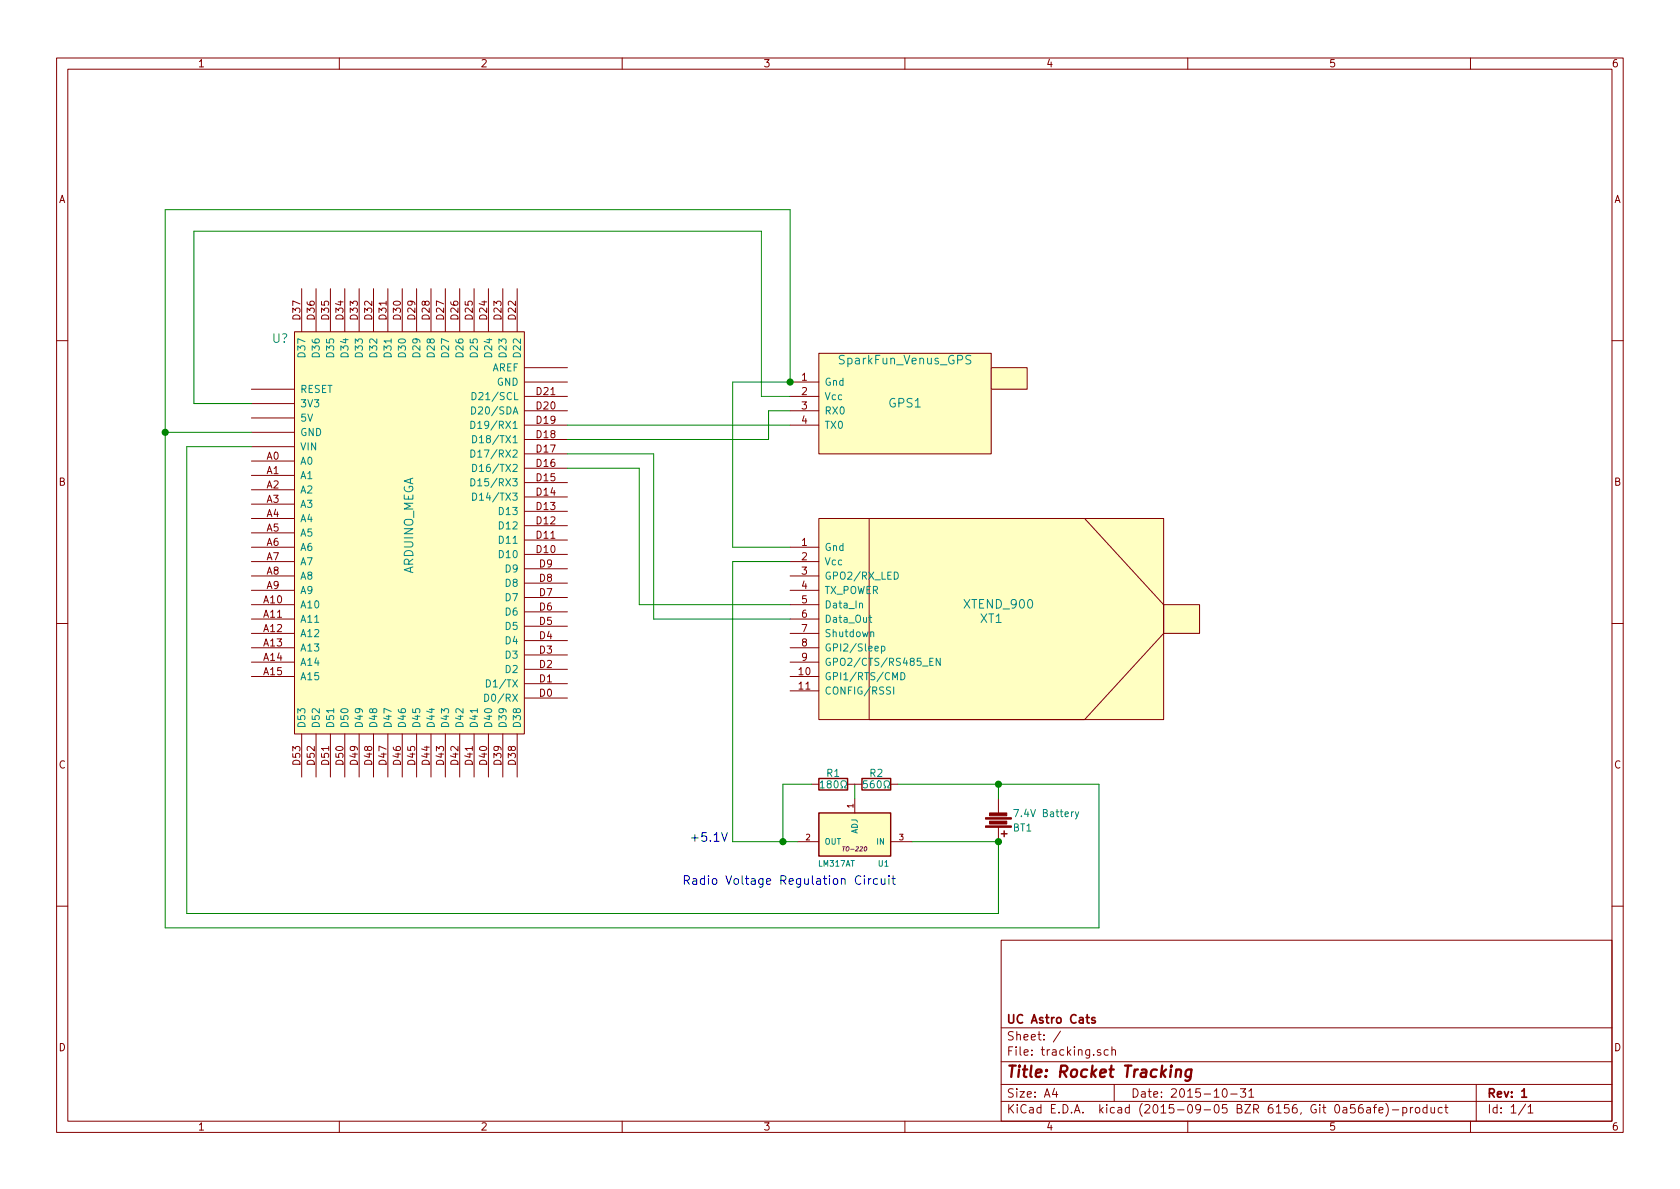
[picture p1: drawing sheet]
<svg xmlns="http://www.w3.org/2000/svg" width="297mm" height="210mm" viewBox="0 0 297 210" stroke-linecap="round" stroke-linejoin="round" font-family="sans-serif">
<g fill="none" stroke="#840000" stroke-width=".18">
<path d="M10 10.3h277v189.9h-277zM12 12.2h273v186.1h-273zM60 10.3v1.9M110 10.3v1.9M160 10.3v1.9M210 10.3v1.9M260 10.3v1.9M52.1 58.7h40.6v71.1h-40.6zM53.3 51v7.7M55.9 51v7.7M58.4 51v7.7M61 51v7.7"/>
<path d="M63.5 51v7.7M66 51v7.7M68.6 51v7.7M71.1 51v7.7M73.7 51v7.7M76.2 51v7.7M78.7 51v7.7M81.3 51v7.7M83.8 51v7.7M86.4 51v7.7M88.9 51v7.7M91.4 51v7.7"/>
<path d="M10 60.2h2M44.4 71.4h7.7M44.4 73.9h7.7M44.4 76.4h7.7M44.4 68.8h7.7M44.4 79h7.7M92.7 65h7.6M92.7 67.6h7.6M92.7 72.6h7.6M92.7 70.1h7.6M92.7 77.7h7.6M92.7 75.2h7.6"/>
<path d="M139.7 67.6h5.1M139.7 72.6h5.1M139.7 70.1h5.1M139.7 75.2h5.1M144.8 62.5h30.5v17.8h-30.5zM175.3 65h6.3v3.8h-6.3zM285 60.2h2M44.4 81.5h7.7M44.4 84.1h7.7M44.4 86.6h7.7M44.4 89.1h7.7M44.4 91.7h7.7"/>
<path d="M44.4 94.2h7.7M44.4 96.8h7.7M44.4 99.3h7.7M92.7 98h7.6M92.7 95.5h7.6M92.7 93h7.6M92.7 90.4h7.6M92.7 87.9h7.6M92.7 85.3h7.6M92.7 82.8h7.6M92.7 80.3h7.6M139.7 96.8h5.1"/>
<path d="M139.7 99.3h5.1M144.8 91.7h60.9v35.5h-60.9zM153.7 91.7h38.1l13.9 15.2v5.1l-13.9 15.2h-38.1zM10 110.3h2M44.4 101.8h7.7M44.4 104.4h7.7M44.4 106.9h7.7M44.4 109.5h7.7M44.4 112h7.7M44.4 114.5h7.7M44.4 117.1h7.7M44.4 119.6h7.7"/>
<path d="M92.7 118.4h7.6M92.7 115.8h7.6M92.7 113.3h7.6M92.7 110.7h7.6M92.7 108.2h7.6M92.7 105.7h7.6M92.7 103.1h7.6M92.7 100.6h7.6M139.7 101.8h5.1M139.7 104.4h5.1M139.7 106.9h5.1M139.7 109.5h5.1"/>
<path d="M139.7 112h5.1M139.7 114.5h5.1M139.7 117.1h5.1M139.7 119.6h5.1M205.7 106.9h6.4v5.1h-6.4zM285 110.3h2M53.3 129.8v7.6M55.9 129.8v7.6M58.4 129.8v7.6M61 129.8v7.6M63.5 129.8v7.6M66 129.8v7.6"/>
<path d="M68.6 129.8v7.6M71.1 129.8v7.6M73.7 129.8v7.6M76.2 129.8v7.6M78.7 129.8v7.6M81.3 129.8v7.6M83.8 129.8v7.6M86.4 129.8v7.6M88.9 129.8v7.6M91.4 129.8v7.6M92.7 123.4h7.6M92.7 120.9h7.6"/>
<path d="M139.7 122.2h5.1M143.5 138.7h1.3M149.9 138.7h2.5M157.5 138.7h1.2M141 148.8h3.8M151.1 141.2v2.6M157.5 148.8h3.8M176.5 141.2v2.6M176.5 146.3v2.5M10 160.2h2M177 166.3h108v32h-108zM285 160.2h2"/>
<path d="M60 198.3v1.9M110 198.3v1.9M160 198.3v1.9M177 194.8h108M177 191.8h108M177 187.8h108M177 181.8h108M186.4 192.5l-.3 1h.9M186.8 193v1M187.5 182.3l-1.3 2M194.6 185.7a.37 .37 0 0 0-.6 .1l.1 .2 .5 .2 .1 .1-.3 .3-.4-.1M195.9 185.7l-.4-.1-.3 .3 .1 .6 .2 .1 .4-.1"/>
<path d="M196.6 185.7l.2-.1 .4 .1v.9M196.6 185.1v1.5M197 191.8v3M210 198.3v1.9M216.3 192.7l.2-.2a.81 .81 0 0 1 .6 .6 .81 .81 0 0 1-.3 .8l-.2 .1a.79 .79 0 0 1-.3-1.3zM217.6 193.5h1.1M219.3 192.5h.9l-.5 .6 .5 .1v.7l-.2 .1-.7-.1M220.8 193l.4-.5v1.5M220.8 194h.9M239.5 195.3h-.7v.7l.2-.1 .5 .1 .1 .2-.1 .5-.2 .1-.5-.1M240.9 195.3a.59 .59 0 0 0-.7 .7l.1 .7 .2 .1 .5-.1v-.5l-.1-.2-.4-.1-.3 .3M241.7 195.9h.6v.9"/>
<path d="M242.3 196.2l-.5 .1-.2 .2 .2 .3 .5-.1M242.8 195.8h.6M243.4 195.3l-.4 .2v1.3M243.8 196.3l.7-.1v-.3l-.5-.1-.2 .2 .1 .7h.6M245 195.1a1.71 1.71 0 0 1 0 2.3M246.2 196.3h1.1M248 195.9l.5-.1 .2 .3-.1 .6h-.6M248 195.8v1.5M249.4 195.8v1M249.8 195.8l-.4 .3M250.3 196l.2-.2 .5 .2v.5l-.1 .2-.4 .1-.2-.1zM252.3 195.9l-.4-.1-.3 .3 .1 .6 .2 .1 .4-.1"/>
<path d="M252.3 195.3v1.5M253 195.8l.1 .9 .3 .1 .2-.1M253.6 195.8v1M255 195.9l-.4-.1-.3 .3 .1 .6 .2 .1 .4-.1M255.4 195.8h.6M255.7 195.3v1.3l.3 .2M260 198.3v1.9M261 191.8v6.5M269.7 195.2l-1.2 2M270.2 195.8l.4-.5v1.5M270.2 196.8h.8"/>
</g>
<path d="M193.6 180a.37 .37 0 0 0-.6 .1l.1 .3 .5 .1 .1 .1-.3 .3-.4-.1M269.1 194h.8" fill="none" stroke="#840000" stroke-width=".3"/>
<path d="M208 189.3a.52 .52 0 0 1 .8 .1l-.1 1M210.7 189.1l-.2 1.6a.6 .6 0 0 1-.9 .3M210.7 189.2a.7 .7 0 0 0-1 .3v.8l.2 .1 .6-.1" fill="none" stroke="#840000" stroke-width=".41"/>
<g fill="#ffffc2" stroke="#ffffc2" stroke-width=".18">
<path d="M52.1 58.7h40.6v71.1h-40.6z"/>
<path d="M144.8 62.5h30.5v17.8h-30.5z"/>
<path d="M175.3 65h6.3v3.8h-6.3z"/>
<path d="M144.8 91.7h60.9v35.5h-60.9z"/>
<path d="M205.7 106.9h6.4v5.1h-6.4z"/>
<path d="M144.8 143.8h12.7v7.6h-12.7z"/>
</g>
<g fill="none" stroke="#008484" stroke-width=".18">
<path d="M83.3 79.6a.64 .64 0 0 1 .7 .6 .64 .64 0 0 1-.7 .6zM83.3 74.5a.64 .64 0 0 1 .7 .6 .64 .64 0 0 1-.7 .7zM83.4 72a.64 .64 0 0 1 .7 .6 .64 .64 0 0 1-.7 .6zM83.5 69.4a.64 .64 0 0 1 .7 .6 .64 .64 0 0 1-.7 .7zM83.6 77a.64 .64 0 0 1 .7 .7 .64 .64 0 0 1-.7 .6zM171.7 62.9a.62 .62 0 0 0-.9 .1v.4l.8 .4v.4a.62 .62 0 0 1-.8 .1M83.3 84.7a.64 .64 0 0 1 .7 .6 .64 .64 0 0 1-.7 .6zM83.6 87.2a.64 .64 0 0 1 .7 .6 .64 .64 0 0 1-.7 .7zM83.6 82.1a.64 .64 0 0 1 .7 .6 .64 .64 0 0 1-.7 .7zM152 106.8l.1-.2 .4 .1v.8M153.6 109.2h.5M153.8 108.8v1l.3 .3"/>
<path d="M153.9 111.9l.2-.2 .3 .1 .1 .8M155.9 114.3h.3l.3 .2-.2 .6h-.4M155.9 114.3v1.2M158.1 101.2a.64 .64 0 0 1 .7 .6 .64 .64 0 0 1-.7 .6zM159.3 118.9a.64 .64 0 0 1 .7 .7 .64 .64 0 0 1-.7 .6zM164.4 117h.4M165 116.4h-.6v1.3h.6M166.2 116.4v1.3l-.7-1.3v1.3M85.7 122.8a.64 .64 0 0 1 .7 .6 .64 .64 0 0 1-.7 .6zM86 120.2a.64 .64 0 0 1 .7 .6 .64 .64 0 0 1-.7 .7zM145 138.4l.4-.3v1.2M145 139.3h.7"/>
<path d="M148.7 139.3h.3v-.2a.54 .54 0 0 1-.3-.7 .54 .54 0 0 1 .8-.3 .57 .57 0 0 1-.1 1v.2h.3M153.3 138.1h-.6v.6l.1-.1 .5 .1v.5l-.2 .1-.4-.1M156.3 139.3h.3v-.2a.54 .54 0 0 1-.3-.7 .54 .54 0 0 1 .8-.3 .57 .57 0 0 1-.1 1v.2h.3M158 121.5v1.3M179.2 143.1h.9l-.5 1.3M190.1 143.6l.3 .8M190.7 143.6l-.4 1.1-.2 .1"/>
</g>
<path d="M29.2 76.4h15.2M44.4 79h-11.4v82.5h143.5v-12.7h-15.2M100.3 75.2h39.4M139.7 70.1h-5.1v-29.2h-100.3v30.5h10.1M139.7 72.6h-3.8v5.1h-35.6M100.3 82.8h12.7v24.1h26.7M100.3 80.3h15.3v29.2h24.1M139.7 96.8h-10.2v-29.2h10.2v-30.5h-110.5v127h165.1v-25.4h-35.6M139.7 99.3h-10.2v49.5h11.5M143.5 138.7h-5.1v10.1M151.1 138.7v2.5M176.5 138.7v2.5" fill="none" stroke="#008400" stroke-width=".18"/>
<g fill="#008400" stroke="#008400" stroke-width=".25">
<circle cx="139.7" cy="67.6" r=".51"/>
<circle cx="138.4" cy="148.8" r=".51"/>
<circle cx="176.5" cy="138.7" r=".51"/>
<circle cx="29.2" cy="76.4" r=".51"/>
<circle cx="176.5" cy="148.8" r=".51"/>
</g>
<path d="M144.8 137.7h5.1v2h-5.1zM152.4 137.7h5.1v2h-5.1zM144.8 143.8h12.7v7.6h-12.7zM177 147.4h1.1M177.5 146.9v1" fill="none" stroke="#840000" stroke-width=".25"/>
<path d="M149 149.7h.4M149.2 149.7l-.1 .8" fill="none" stroke="#840084" stroke-width=".18"/>
<g fill="#840000" stroke="#840000" stroke-width=".18">
<path d="M174.2 144.6h4.6v.3h-4.6z"/>
<path d="M174.2 146h4.6v.3h-4.6z"/>
<path d="M175 143.8h3v.5h-3z"/>
<path d="M175 145.2h3v.5h-3z"/>
</g>
<g fill="none" stroke="#0000c2" stroke-width=".18">
<path d="M127.6 147.2l.5 1.6 .5-1.6M152.2 155a.62 .62 0 0 0-.8 0 .62 .62 0 0 0-.2 .7 .58 .58 0 0 0 .3 .6 .58 .58 0 0 0 .7-.1M152.8 154.9v.1M152.8 155.4v1M153.6 155.4v1M154 155.4h-.3l-.1 .3M155.2 155.4a.48 .48 0 0 0-.7 .1v.7a.48 .48 0 0 0 .7 .1M155.8 155.4v.8a.38 .38 0 0 0 .7 0M156.5 155.4v1M157.2 154.9v.1M157.2 155.4v1M157.7 155.4h.6"/>
<path d="M157.9 154.9v1.3l.4 .2"/>
</g>
<text font-size="2.8" fill="#840000" x="178" y="190.5">Title: Rocket Tracking</text>
<g font-size="2.1" fill="#008484">
<text x="48.1" y="60.6">U?</text>
<text x="148.5" y="64.4">SparkFun_Venus_GPS</text>
<text x="157.2" y="72.1">GPS1</text>
<text x="73.1" y="101.6" transform="rotate(-90 73.1 101.6)">ARDUINO_MEGA</text>
<text x="170.6" y="107.6">XTEND_900</text>
<text x="173.3" y="110.2">XT1</text>
</g>
<g font-size="2.1" fill="#0000c2">
<text x="121.9" y="148.8">+5.1V</text>
<text x="120.6" y="156.5">Radio Voltage Regulation Circuit</text>
</g>
<g font-size="2.1" fill="#840000">
<text x="178" y="184">Sheet: /</text>
<text x="178" y="181">UC Astro Cats</text>
<text x="178" y="186.7">File: tracking.sch</text>
<text x="178" y="196.9">KiCad E.D.A. kicad (2015-09-05 BZR 6156, Git 0a56afe)-product</text>
<text x="178" y="194.1">Size: A4</text>
<text x="200" y="194.1">Date: 2015-10-31</text>
<text x="263" y="194.1">Rev: 1</text>
<text x="263" y="196.9">Id: 1/1</text>
</g>
<g font-size="1.8" fill="#840000">
<text x="35" y="11.9">1</text>
<text x="85" y="11.9">2</text>
<text x="135" y="11.9">3</text>
<text x="185" y="11.9">4</text>
<text x="235" y="11.9">5</text>
<text x="285" y="11.9">6</text>
<text x="10.4" y="35.9">A</text>
<text x="285.4" y="35.9">A</text>
<text x="53.1" y="56.5" transform="rotate(-90 53.1 56.5)">D37</text>
<text x="55.6" y="56.5" transform="rotate(-90 55.6 56.5)">D36</text>
<text x="58.2" y="56.5" transform="rotate(-90 58.2 56.5)">D35</text>
<text x="60.7" y="56.5" transform="rotate(-90 60.7 56.5)">D34</text>
<text x="63.2" y="56.5" transform="rotate(-90 63.2 56.5)">D33</text>
<text x="65.8" y="56.5" transform="rotate(-90 65.8 56.5)">D32</text>
<text x="68.3" y="56.5" transform="rotate(-90 68.3 56.5)">D31</text>
<text x="70.9" y="56.5" transform="rotate(-90 70.9 56.5)">D30</text>
<text x="73.4" y="56.5" transform="rotate(-90 73.4 56.5)">D29</text>
<text x="75.9" y="56.5" transform="rotate(-90 75.9 56.5)">D28</text>
<text x="78.5" y="56.5" transform="rotate(-90 78.5 56.5)">D27</text>
<text x="81" y="56.5" transform="rotate(-90 81 56.5)">D26</text>
<text x="83.6" y="56.5" transform="rotate(-90 83.6 56.5)">D25</text>
<text x="86.1" y="56.5" transform="rotate(-90 86.1 56.5)">D24</text>
<text x="88.6" y="56.5" transform="rotate(-90 88.6 56.5)">D23</text>
<text x="91.2" y="56.5" transform="rotate(-90 91.2 56.5)">D22</text>
<text x="94.9" y="69.8">D21</text>
<text x="141.8" y="67.3">1</text>
<text x="141.8" y="69.8">2</text>
<text x="94.9" y="72.4">D20</text>
<text x="94.9" y="77.5">D18</text>
<text x="94.9" y="74.9">D19</text>
<text x="141.8" y="72.4">3</text>
<text x="141.8" y="74.9">4</text>
<text x="47.1" y="81.3">A0</text>
<text x="47.1" y="83.8">A1</text>
<text x="94.9" y="82.5">D16</text>
<text x="94.9" y="80">D17</text>
<text x="10.4" y="85.9">B</text>
<text x="47.1" y="86.4">A2</text>
<text x="47.1" y="88.9">A3</text>
<text x="94.9" y="87.6">D14</text>
<text x="94.9" y="85.1">D15</text>
<text x="285.4" y="85.9">B</text>
<text x="47.1" y="91.4">A4</text>
<text x="47.1" y="94">A5</text>
<text x="94.9" y="95.2">D11</text>
<text x="94.9" y="92.7">D12</text>
<text x="94.9" y="90.2">D13</text>
<text x="47.1" y="96.5">A6</text>
<text x="47.1" y="99.1">A7</text>
<text x="47.1" y="101.6">A8</text>
<text x="94.9" y="97.8">D10</text>
<text x="95.4" y="100.3">D9</text>
<text x="141.8" y="96.5">1</text>
<text x="141.8" y="99.1">2</text>
<text x="141.8" y="101.6">3</text>
<text x="46.6" y="106.7">A10</text>
<text x="47.1" y="104.1">A9</text>
<text x="95.4" y="107.9">D6</text>
<text x="95.4" y="105.4">D7</text>
<text x="95.4" y="102.9">D8</text>
<text x="141.8" y="104.1">4</text>
<text x="141.8" y="106.7">5</text>
<text x="46.6" y="109.2">A11</text>
<text x="46.6" y="111.8">A12</text>
<text x="95.4" y="113">D4</text>
<text x="95.4" y="110.5">D5</text>
<text x="141.8" y="109.2">6</text>
<text x="141.8" y="111.8">7</text>
<text x="46.6" y="114.3">A13</text>
<text x="46.6" y="116.8">A14</text>
<text x="46.6" y="119.4">A15</text>
<text x="95.4" y="118.1">D2</text>
<text x="95.4" y="115.6">D3</text>
<text x="141.3" y="119.4">10</text>
<text x="141.8" y="114.3">8</text>
<text x="141.8" y="116.8">9</text>
<text x="95.4" y="123.2">D0</text>
<text x="95.4" y="120.6">D1</text>
<text x="141.3" y="121.9">11</text>
<text x="10.4" y="135.9">C</text>
<text x="53.1" y="135.2" transform="rotate(-90 53.1 135.2)">D53</text>
<text x="55.6" y="135.2" transform="rotate(-90 55.6 135.2)">D52</text>
<text x="58.2" y="135.2" transform="rotate(-90 58.2 135.2)">D51</text>
<text x="60.7" y="135.2" transform="rotate(-90 60.7 135.2)">D50</text>
<text x="63.2" y="135.2" transform="rotate(-90 63.2 135.2)">D49</text>
<text x="65.8" y="135.2" transform="rotate(-90 65.8 135.2)">D48</text>
<text x="68.3" y="135.2" transform="rotate(-90 68.3 135.2)">D47</text>
<text x="70.9" y="135.2" transform="rotate(-90 70.9 135.2)">D46</text>
<text x="73.4" y="135.2" transform="rotate(-90 73.4 135.2)">D45</text>
<text x="75.9" y="135.2" transform="rotate(-90 75.9 135.2)">D44</text>
<text x="78.5" y="135.2" transform="rotate(-90 78.5 135.2)">D43</text>
<text x="81" y="135.2" transform="rotate(-90 81 135.2)">D42</text>
<text x="83.6" y="135.2" transform="rotate(-90 83.6 135.2)">D41</text>
<text x="86.1" y="135.2" transform="rotate(-90 86.1 135.2)">D40</text>
<text x="88.6" y="135.2" transform="rotate(-90 88.6 135.2)">D39</text>
<text x="91.2" y="135.2" transform="rotate(-90 91.2 135.2)">D38</text>
<text x="285.4" y="135.9">C</text>
<text x="10.4" y="185.9">D</text>
<text x="285.4" y="185.9">D</text>
<text x="35" y="199.9">1</text>
<text x="85" y="199.9">2</text>
<text x="135" y="199.9">3</text>
<text x="185" y="199.9">4</text>
<text x="235" y="199.9">5</text>
<text x="285" y="199.9">6</text>
</g>
<g font-size="1.8" fill="#008484">
<text x="54" y="62.9" transform="rotate(-90 54 62.9)">D37</text>
<text x="56.5" y="62.9" transform="rotate(-90 56.5 62.9)">D36</text>
<text x="59.1" y="62.9" transform="rotate(-90 59.1 62.9)">D35</text>
<text x="61.6" y="62.9" transform="rotate(-90 61.6 62.9)">D34</text>
<text x="64.1" y="62.9" transform="rotate(-90 64.1 62.9)">D33</text>
<text x="66.7" y="62.9" transform="rotate(-90 66.7 62.9)">D32</text>
<text x="69.2" y="62.9" transform="rotate(-90 69.2 62.9)">D31</text>
<text x="71.8" y="62.9" transform="rotate(-90 71.8 62.9)">D30</text>
<text x="74.3" y="62.9" transform="rotate(-90 74.3 62.9)">D29</text>
<text x="76.8" y="62.9" transform="rotate(-90 76.8 62.9)">D28</text>
<text x="79.4" y="62.9" transform="rotate(-90 79.4 62.9)">D27</text>
<text x="81.9" y="62.9" transform="rotate(-90 81.9 62.9)">D26</text>
<text x="84.5" y="62.9" transform="rotate(-90 84.5 62.9)">D25</text>
<text x="86.9" y="65.7">AREF</text>
<text x="87" y="62.9" transform="rotate(-90 87 62.9)">D24</text>
<text x="89.5" y="62.9" transform="rotate(-90 89.5 62.9)">D23</text>
<text x="92.1" y="62.9" transform="rotate(-90 92.1 62.9)">D22</text>
<text x="53.1" y="69.5">RESET</text>
<text x="84.4" y="70.7">D21/SCL</text>
<text x="87.8" y="68.2">GND</text>
<text x="145.8" y="68.2">Gnd</text>
<text x="145.8" y="70.7">Vcc</text>
<text x="53.1" y="72">3V3</text>
<text x="53.1" y="74.5">5V</text>
<text x="53.1" y="77.1">GND</text>
<text x="84.2" y="73.3">D20/SDA</text>
<text x="84.5" y="75.8">D19/RX1</text>
<text x="145.8" y="73.3">RX0</text>
<text x="145.8" y="75.8">TX0</text>
<text x="53.1" y="79.6">VIN</text>
<text x="53.1" y="82.2">A0</text>
<text x="84.5" y="80.9">D17/RX2</text>
<text x="84.7" y="83.4">D16/TX2</text>
<text x="84.7" y="78.4">D18/TX1</text>
<text x="53.1" y="84.7">A1</text>
<text x="53.1" y="87.2">A2</text>
<text x="53.1" y="89.8">A3</text>
<text x="84.5" y="86">D15/RX3</text>
<text x="84.7" y="88.5">D14/TX3</text>
<text x="53.1" y="92.3">A4</text>
<text x="53.1" y="94.9">A5</text>
<text x="88.4" y="93.6">D12</text>
<text x="88.4" y="91.1">D13</text>
<text x="53.1" y="97.4">A6</text>
<text x="53.1" y="99.9">A7</text>
<text x="88.4" y="98.7">D10</text>
<text x="88.4" y="96.1">D11</text>
<text x="89.4" y="101.2">D9</text>
<text x="145.8" y="97.4">Gnd</text>
<text x="145.8" y="99.9">Vcc</text>
<text x="53.1" y="102.5">A8</text>
<text x="53.1" y="105">A9</text>
<text x="53.1" y="107.6">A10</text>
<text x="89.4" y="106.3">D7</text>
<text x="89.4" y="103.8">D8</text>
<text x="145.8" y="102.5">GPO2/RX_LED</text>
<text x="145.8" y="105">TX_POWER</text>
<text x="145.8" y="107.6">Data_In</text>
<text x="53.1" y="110.1">A11</text>
<text x="53.1" y="112.6">A12</text>
<text x="89.4" y="113.9">D4</text>
<text x="89.4" y="111.4">D5</text>
<text x="89.4" y="108.8">D6</text>
<text x="145.8" y="110.1">Data_Out</text>
<text x="145.8" y="112.6">Shutdown</text>
<text x="53.1" y="115.2">A13</text>
<text x="53.1" y="117.7">A14</text>
<text x="89.4" y="119">D2</text>
<text x="89.4" y="116.5">D3</text>
<text x="145.8" y="115.2">GPI2/Sleep</text>
<text x="145.8" y="117.7">GPO2/CTS/RS485_EN</text>
<text x="53.1" y="120.3">A15</text>
<text x="86.5" y="124.1">D0/RX</text>
<text x="86.7" y="121.5">D1/TX</text>
<text x="145.8" y="120.3">GPI1/RTS/CMD</text>
<text x="145.8" y="122.8">CONFIG/RSSI</text>
<text x="54" y="128.8" transform="rotate(-90 54 128.8)">D53</text>
<text x="56.5" y="128.8" transform="rotate(-90 56.5 128.8)">D52</text>
<text x="59.1" y="128.8" transform="rotate(-90 59.1 128.8)">D51</text>
<text x="61.6" y="128.8" transform="rotate(-90 61.6 128.8)">D50</text>
<text x="64.1" y="128.8" transform="rotate(-90 64.1 128.8)">D49</text>
<text x="66.7" y="128.8" transform="rotate(-90 66.7 128.8)">D48</text>
<text x="69.2" y="128.8" transform="rotate(-90 69.2 128.8)">D47</text>
<text x="71.8" y="128.8" transform="rotate(-90 71.8 128.8)">D46</text>
<text x="74.3" y="128.8" transform="rotate(-90 74.3 128.8)">D45</text>
<text x="76.8" y="128.8" transform="rotate(-90 76.8 128.8)">D44</text>
<text x="79.4" y="128.8" transform="rotate(-90 79.4 128.8)">D43</text>
<text x="81.9" y="128.8" transform="rotate(-90 81.9 128.8)">D42</text>
<text x="84.5" y="128.8" transform="rotate(-90 84.5 128.8)">D41</text>
<text x="87" y="128.8" transform="rotate(-90 87 128.8)">D40</text>
<text x="89.5" y="128.8" transform="rotate(-90 89.5 128.8)">D39</text>
<text x="92.1" y="128.8" transform="rotate(-90 92.1 128.8)">D38</text>
<text x="146.2" y="137.4">R1</text>
<text x="153.8" y="137.4">R2</text>
<text x="145.8" y="139.4">180</text>
<text x="153.5" y="139.4">560</text>
<text x="179.1" y="147">BT1</text>
<text x="179.9" y="144.5">7.4V Battery</text>
</g>
<g font-size="1.4" fill="#840000">
<text x="150.9" y="142.9" transform="rotate(-90 150.9 142.9)">1</text>
<text x="142.5" y="148.6">2</text>
<text x="159" y="148.6">3</text>
</g>
<g font-size="1.4" fill="#008484">
<text x="145.8" y="149.3">OUT</text>
<text x="151.6" y="147.6" transform="rotate(-90 151.6 147.6)">ADJ</text>
<text x="155" y="149.3">IN</text>
<text x="144.7" y="153.2">LM317AT</text>
<text x="155.3" y="153.2">U1</text>
</g>
<text font-size="1.1" fill="#840084" x="149.3" y="150.5">TO-220</text>
</svg>
